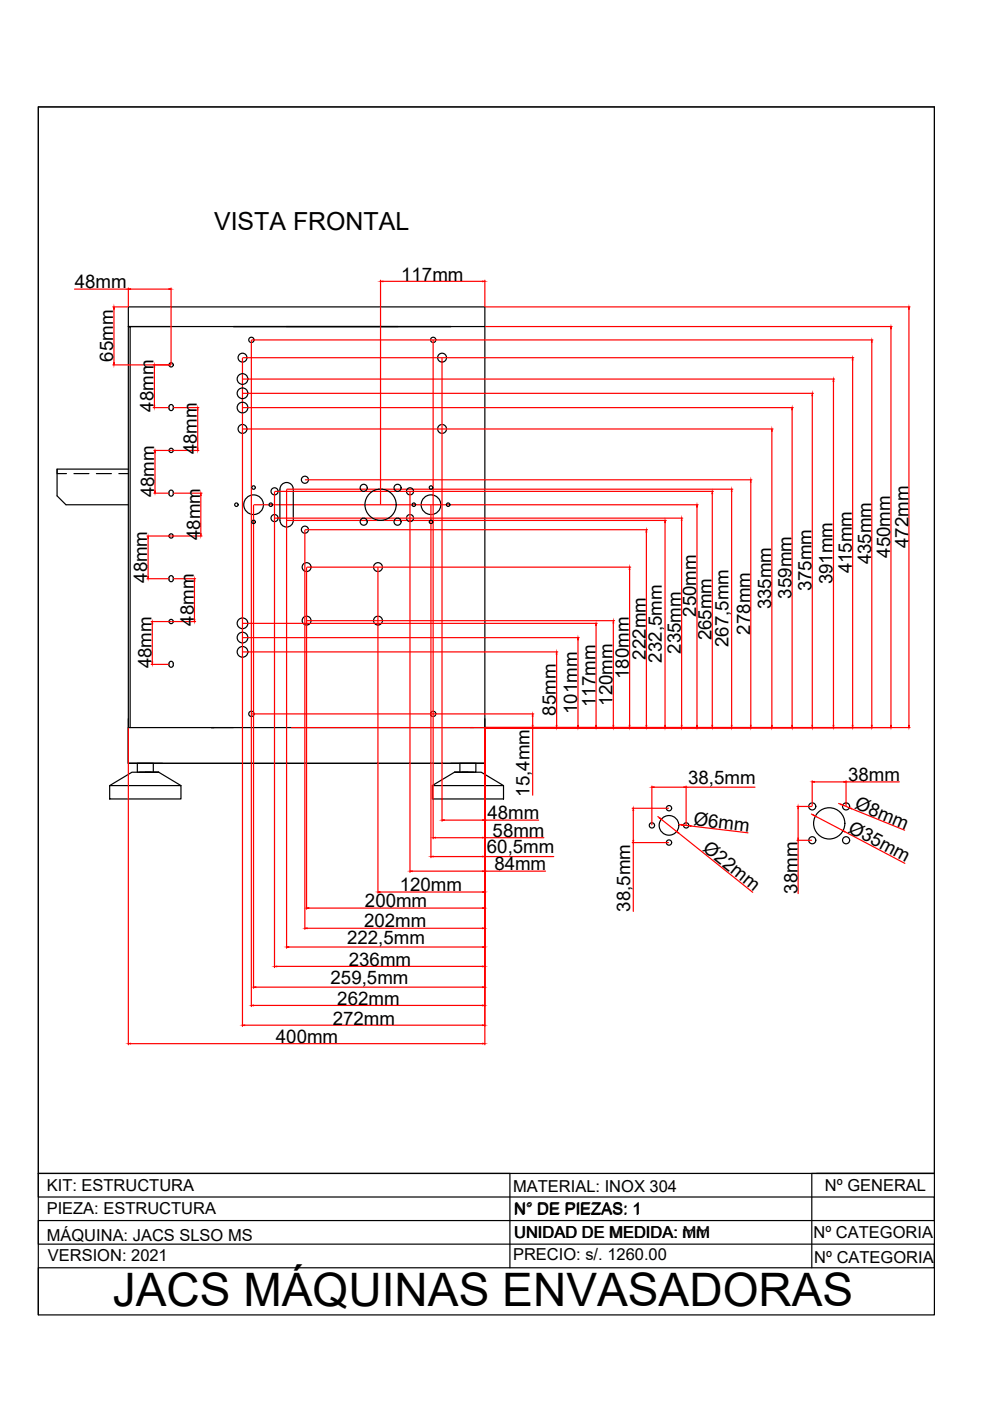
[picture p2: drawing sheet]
<svg xmlns="http://www.w3.org/2000/svg" width="210mm" height="297mm" viewBox="0 0 210 297" stroke-linecap="round" stroke-linejoin="round" font-family="sans-serif">
<!-- layer: 0 -->
<g fill="none" stroke="#000" stroke-width=".25">
<path d="M8.1 22.7h190v256.1h-190zM27.2 69.2h75.6M36.2 69.2h-9h.4v85.1M95.6 69.2h-46.1h46.1M12.1 99.5v.9h2M27.2 99.5h-15.1v5.6l1.9 1.9h13.2M36.1 85.8a.46 .46 0 0 1 .6 .4v.4a.46 .46 0 0 1-.4 .5 .46 .46 0 0 1-.5-.5l.1-.6zM15.7 100.4h3.2M20.4 100.4h3.2M25.2 100.4h2M36.1 104a.46 .46 0 0 1 .6 .4v.3a.46 .46 0 0 1-.4 .5 .46 .46 0 0 1-.5-.4l.1-.7zM59.3 110.3l.1-6.6a1.41 1.41 0 0 1 1.4-1.4 1.41 1.41 0 0 1 1.4 1.4v6.6"/>
<path d="M59.4 110.3a1.41 1.41 0 0 0 1.4 1.4 1.41 1.41 0 0 0 1.4-1.4M36.1 122.1a.46 .46 0 0 1 .6 .4v.4a.46 .46 0 0 1-.4 .4 .46 .46 0 0 1-.5-.4l.1-.6zM27.2 152.4v9.4h7.2M36.1 140.3a.46 .46 0 0 1 .6 .4v.3a.46 .46 0 0 1-.4 .5 .46 .46 0 0 1-.5-.5l.1-.6zM45.4 154.3h-.6h4.7M102.8 154.3v7.5h-75.6v-96.7h75.6v96.7M102.8 154.3h-75.6v7.5h75.6M102.8 152.4v9.4v-7.5M23.3 166.6h15.1v2.8h-15.1zM29.6 163.7h2.4M32.5 163.7v-1.9h-3.4v1.9h4.5h-5.6l-4.7 2.9M33.6 163.7l4.8 2.9"/>
<path d="M91.6 166.6h15.2v2.8h-15.2zM95.6 161.8h7.2M96.4 163.7l-4.8 2.9M97.5 163.7v-1.9h3.4v1.9h-4.5h5.6l4.8 2.9M98 163.7h2.4M8.1 248.8h100v20M173.1 248.8h25M198.1 248.8h-190v5h190v5h-190v5h190v5h-190v10M198.1 248.8h-26v20"/>
<circle cx="36.3" cy="77.4" r=".46"/>
<circle cx="51.4" cy="75.8" r=".94"/>
<circle cx="53.3" cy="72.1" r=".56"/>
<circle cx="91.8" cy="72.1" r=".56"/>
<circle cx="93.7" cy="75.8" r=".94"/>
<circle cx="36.3" cy="95.5" r=".46"/>
<circle cx="51.4" cy="83.4" r="1.13"/>
<circle cx="51.4" cy="80.4" r="1.13"/>
<circle cx="51.4" cy="86.4" r="1.13"/>
<circle cx="51.4" cy="90.9" r=".94"/>
<circle cx="93.7" cy="90.9" r=".94"/>
<circle cx="36.3" cy="113.6" r=".46"/>
<circle cx="50.1" cy="107" r=".37"/>
<circle cx="53.8" cy="107" r="2.09"/>
<circle cx="53.8" cy="103.4" r=".37"/>
<circle cx="53.8" cy="110.6" r=".37"/>
<circle cx="57.4" cy="107" r=".37"/>
<circle cx="58.2" cy="104.2" r=".75"/>
<circle cx="58.2" cy="109.8" r=".75"/>
<circle cx="64.6" cy="101.7" r=".75"/>
<circle cx="64.6" cy="112.3" r=".75"/>
<circle cx="77.1" cy="103.4" r=".75"/>
<circle cx="77.1" cy="110.6" r=".75"/>
<circle cx="80.7" cy="107" r="3.3"/>
<circle cx="84.3" cy="103.4" r=".75"/>
<circle cx="84.3" cy="110.6" r=".75"/>
<circle cx="86.9" cy="104.2" r=".75"/>
<circle cx="86.9" cy="109.8" r=".75"/>
<circle cx="87.7" cy="107" r=".37"/>
<circle cx="91.4" cy="107" r="2.09"/>
<circle cx="91.4" cy="103.4" r=".37"/>
<circle cx="91.4" cy="110.6" r=".37"/>
<circle cx="95" cy="107" r=".37"/>
<circle cx="36.3" cy="131.8" r=".46"/>
<circle cx="51.4" cy="135.2" r="1.13"/>
<circle cx="51.4" cy="138.2" r="1.13"/>
<circle cx="51.4" cy="132.2" r="1.13"/>
<circle cx="65" cy="120.2" r=".94"/>
<circle cx="65" cy="131.6" r=".94"/>
<circle cx="80.1" cy="120.2" r=".94"/>
<circle cx="80.1" cy="131.6" r=".94"/>
<circle cx="53.3" cy="151.4" r=".56"/>
<circle cx="91.8" cy="151.4" r=".56"/>
<circle cx="138.2" cy="175" r=".56"/>
<circle cx="141.8" cy="175" r="2.09"/>
<circle cx="141.8" cy="178.6" r=".56"/>
<circle cx="141.8" cy="171.4" r=".56"/>
<circle cx="145.5" cy="175" r=".56"/>
<circle cx="172.2" cy="178.1" r=".75"/>
<circle cx="172.2" cy="171" r=".75"/>
<circle cx="175.8" cy="174.6" r="3.3"/>
<circle cx="179.4" cy="178.1" r=".75"/>
<circle cx="179.4" cy="171" r=".75"/>
</g>
<g fill="none" stroke="#f00" stroke-width=".25">
<path d="M80.7 59.4v47.5M81.2 59.6h21.1M102.8 59.4v5.6M15.8 61.3h11.4M23.9 65.1h3.2M23.9 77.4h12.3M24.2 65.6v11.3M27.2 61.1v3.9M27.7 61.3h8.1M32.7 77.8v8.2M36.3 61.1v16.1M51.4 76v141.6"/>
<path d="M51.5 75.8h129.5M53.3 72.2v141.2M53.4 72.1h131.7M91.8 72.2v105.6M93.7 76v98.1M102.9 69.2h86.2M102.9 65.1h90M180.8 76.3v77.5M184.8 72.5v81.3M188.9 69.7v84.1M192.7 65.6v88.2M32.5 86.4h3.2"/>
<path d="M32.6 95.5h3.6M32.9 96v8.1M36.4 95.5h5.8M36.8 86.4h5.4M41.9 86.9v8.1M51.5 91h112.4M51.5 86.4h116.7M51.5 83.4h121M51.5 80.4h125.4M163.7 91.4v62.4M168 86.9v66.9M172.2 83.9v69.9"/>
<path d="M176.7 80.9v72.9M31.2 113.6h5M31.4 114.1v8.1M32.6 104.6h3.1M36.4 113.6h6.4M36.8 104.6h6M42.6 105.1v8.1M53.8 107.1v102.4M53.9 107h94.1M58.2 104.3v100.8M58.3 109.9h86.5M58.3 104.2h92.9"/>
<path d="M60.8 103.8v97.2M60.9 110.3h80.4M60.9 103.7h94.5M64.6 112.4v84.6M64.7 112.3h72.6M64.7 101.7h94.7M86.9 104.3v80.7M91.4 107.1v74.7M137 112.8v41M141 110.8v43M144.5 110.3v43.5M147.8 107.5v46.3"/>
<path d="M151 104.7v49.1M155.1 104.2v49.6M159.2 102.2v51.6M31.2 122.7h4.5M32.1 131.8h4.1M32.3 132.2v8.2M36.4 131.8h5.1M36.8 122.7h4.7M41.2 123.2v8.1M51.5 138.2h66.8M51.5 135.2h71.3M51.5 132.2h75.1"/>
<path d="M65 120.4v72.4M65.1 131.6h65.2M65.1 120.2h68.6M80.1 120.4v69M118 138.7v15.1M122.5 135.7v18.1M126.4 132.6v21.2M130 132.1v21.7M133.5 120.7v33.1M27.2 154.4v67.1M32.1 140.9h3.6M53.4 151.4h59.8"/>
<path d="M61.8 154.3h131.1M102.8 154.4v67.1M112.9 151.8v2M112.9 154.3v14.3M92.3 177.6h10M94.2 173.9h8.1M102.8 173.9h11.4M102.8 177.6h12.5M134 171.4h7.7M134 178.6h7.7M134.3 171.8v6.4M134.3 178.6v14.6"/>
<path d="M138.2 166.7v8.2M138.7 166.9h6.3M139.5 173.1l.3 .3M140.2 173.7l3.3 2.6M143.8 176.6l15.8 12.6M144 174.8l.5 .1M144.9 174.9l1.1 .2M145.5 166.7v8.2M145.5 166.9h14.6M146.5 175.1l12.1 1.5M169 171h3.1M169 178.2h3.1"/>
<path d="M169.2 171.5v6.2M169.2 178.2v11.3M172 172.6l.5 .2M172.2 165.5v5.4M172.7 165.8h6.2M172.9 173l5.8 3.1M177.8 170.3l.4 .2M178.7 170.7l1.4 .6M179.1 176.3l12.7 6.7M179.4 165.5v5.4M179.4 165.8h11.3M180.5 171.5l11.3 4.5"/>
<path d="M65.1 196.8h37.2M65.5 192.5h36.8M80.6 189.1h21.7M87.4 184.7h14.9M91.8 181.6h10.5M102.8 181.6h14.6M102.8 184.7h12.9M51.9 217.4h50.4M53.8 213.2h48.5M54.2 209.3h48.1M58.7 204.9h43.6M61.2 200.8h41.1"/>
<path d="M27.7 221.3h74.6"/>
</g>
<g fill="#f00" stroke="#f00" stroke-width=".21">
<path d="M112.9 151.4l.1 .4h-.1z"/>
<path d="M112.9 153.8h.1l-.1 .5z"/>
<path d="M118 138.2l.1 .5h-.2z"/>
<path d="M117.9 153.8h.2l-.1 .5z"/>
<path d="M122.5 135.2l.1 .5h-.1z"/>
<path d="M122.5 153.8h.1l-.1 .5z"/>
<path d="M126.4 132.2l.1 .4h-.2z"/>
<path d="M126.3 153.8h.2l-.1 .5z"/>
<path d="M130 131.6l.1 .5h-.1z"/>
<path d="M130 153.8h.1l-.1 .5z"/>
<path d="M133.5 120.2l.1 .5h-.2z"/>
<path d="M133.4 153.8h.2l-.1 .5z"/>
<path d="M147.8 107l.1 .5h-.2z"/>
<path d="M147.7 153.8h.2l-.1 .5z"/>
<path d="M163.7 91v.4h-.1z"/>
<path d="M163.6 153.8h.1v.5z"/>
<path d="M180.8 75.8l.1 .5h-.2z"/>
<path d="M180.7 153.8h.2l-.1 .5z"/>
<path d="M184.8 72.1l.1 .4h-.1z"/>
<path d="M184.8 153.8h.1l-.1 .5z"/>
<path d="M188.9 69.2l.1 .5h-.2z"/>
<path d="M188.8 153.8h.2l-.1 .5z"/>
<path d="M192.7 65.1l.1 .5h-.2z"/>
<path d="M192.6 153.8h.2l-.1 .5z"/>
<path d="M93.7 173.9l.5-.1v.1z"/>
<path d="M102.3 173.8l.5 .1h-.5z"/>
<path d="M91.8 177.6l.5-.1v.2z"/>
<path d="M102.3 177.5l.5 .1-.5 .1z"/>
<path d="M91.4 181.6l.4-.1v.2z"/>
<path d="M102.3 181.5l.5 .1-.5 .1z"/>
<path d="M80.1 189.1h.5v.1z"/>
<path d="M102.3 189.1h.5l-.5 .1z"/>
<path d="M65 192.5l.5-.1v.2z"/>
<path d="M102.3 192.4l.5 .1-.5 .1z"/>
<path d="M53.8 209.3l.4-.1v.2z"/>
<path d="M102.3 209.2l.5 .1-.5 .1z"/>
<path d="M53.3 213.2l.5-.1v.2z"/>
<path d="M102.3 213.1l.5 .1-.5 .1z"/>
<path d="M51.4 217.4l.5-.1v.1z"/>
<path d="M102.3 217.3l.5 .1h-.5z"/>
<path d="M102.3 221.2l.5 .1h-.5z"/>
<path d="M27.2 221.3l.5-.1v.1z"/>
<path d="M168 86.4v.5h-.1z"/>
<path d="M167.9 153.8h.1v.5z"/>
<path d="M172.2 83.4l.1 .5h-.2z"/>
<path d="M172.1 153.8h.2l-.1 .5z"/>
<path d="M176.7 80.4l.1 .5h-.2z"/>
<path d="M176.6 153.8h.2l-.1 .5z"/>
<path d="M137 112.3l.1 .5h-.1z"/>
<path d="M137 153.8h.1l-.1 .5z"/>
<path d="M141 110.3l.1 .5h-.2z"/>
<path d="M140.9 153.8h.2l-.1 .5z"/>
<path d="M155.1 103.7l.1 .5h-.1z"/>
<path d="M155.1 153.8h.1l-.1 .5z"/>
<path d="M159.2 101.7l.1 .5h-.2z"/>
<path d="M159.1 153.8h.2l-.1 .5z"/>
<path d="M64.6 196.8l.5-.1v.2z"/>
<path d="M102.3 196.7l.5 .1-.5 .1z"/>
<path d="M60.8 200.8l.4-.1v.2z"/>
<path d="M102.3 200.7l.5 .1-.5 .1z"/>
<path d="M138.2 166.9l.5-.1v.2z"/>
<path d="M145 166.8l.5 .1-.5 .1z"/>
<path d="M134.3 171.4l.1 .4h-.2z"/>
<path d="M134.2 178.2h.2l-.1 .4z"/>
<path d="M139.9 173.4l.3 .3-.4-.2z"/>
<path d="M143.5 176.3l.4 .2-.1 .2z"/>
<path d="M144.5 174.8l.4 .1-.5 .1z"/>
<path d="M146 175.1l.5-.1v.2z"/>
<path d="M144.5 109.9l.1 .4h-.1z"/>
<path d="M144.5 153.8h.1l-.1 .5z"/>
<path d="M151 104.2l.1 .5h-.2z"/>
<path d="M150.9 153.8h.2l-.1 .5z"/>
<path d="M86.9 184.7l.5-.1v.2z"/>
<path d="M102.3 184.6l.5 .1-.5 .1z"/>
<path d="M58.2 204.9l.5-.1v.2z"/>
<path d="M102.3 204.8l.5 .1-.5 .1z"/>
<path d="M80.7 59.6h.5v.1z"/>
<path d="M102.3 59.6h.5l-.5 .1z"/>
<path d="M172.2 165.8l.5-.1v.2z"/>
<path d="M178.9 165.7l.5 .1-.5 .1z"/>
<path d="M169.2 171l.1 .5h-.1z"/>
<path d="M169.2 177.7h.1l-.1 .5z"/>
<path d="M178.3 170.5l.4 .2-.5-.1z"/>
<path d="M180.1 171.3l.4 .1v.1z"/>
<path d="M172.5 172.7l.4 .3-.5-.1z"/>
<path d="M178.7 176.1l.5 .2-.1 .1z"/>
<path d="M35.8 61.2l.5 .1-.5 .1z"/>
<path d="M27.2 61.3l.5-.1v.2z"/>
<path d="M24.1 76.9h.1v.5z"/>
<path d="M24.2 65.1v.5h-.1z"/>
<path d="M32.7 86h.1l-.1 .4z"/>
<path d="M32.7 77.4l.1 .4h-.1z"/>
<path d="M41.9 86.4l.1 .5h-.2z"/>
<path d="M41.8 95h.2l-.1 .5z"/>
<path d="M32.9 95.5v.5h-.1z"/>
<path d="M32.8 104.1h.1v.5z"/>
<path d="M42.6 104.6l.1 .5h-.2z"/>
<path d="M42.5 113.2h.2l-.1 .4z"/>
<path d="M31.4 113.6l.1 .5h-.2z"/>
<path d="M31.3 122.2h.2l-.1 .5z"/>
<path d="M41.2 122.7l.1 .5h-.1z"/>
<path d="M41.2 131.3h.1l-.1 .5z"/>
<path d="M32.3 131.8l.1 .4h-.2z"/>
<path d="M32.2 140.4h.2l-.1 .5z"/>
</g>
<path d="M8.1 22.7h190v226.1h-190z" fill="none" stroke="#000" stroke-width=".21"/>
<text font-size="9.8" x="23.9" y="277">JACS MÁQUINAS ENVASADORAS</text>
<text font-size="5.3" x="45.4" y="48.7">VISTA FRONTAL</text>
<g font-size="4">
<text x="85.1" y="59.5">117mm</text>
<text x="15.9" y="61.1">48mm</text>
<text x="24" y="76.7" transform="rotate(-90 24 76.7)">65mm</text>
<text x="32.6" y="87.3" transform="rotate(-90 32.6 87.3)">48mm</text>
<text x="41.8" y="96.4" transform="rotate(-90 41.8 96.4)">48mm</text>
<text x="32.7" y="105.4" transform="rotate(-90 32.7 105.4)">48mm</text>
<text x="42.4" y="114.5" transform="rotate(-90 42.4 114.5)">48mm</text>
<text x="184.7" y="119.7" transform="rotate(-90 184.7 119.7)">435mm</text>
<text x="188.7" y="118.3" transform="rotate(-90 188.7 118.3)">450mm</text>
<text x="192.6" y="116.2" transform="rotate(-90 192.6 116.2)">472mm</text>
<text x="31.2" y="123.6" transform="rotate(-90 31.2 123.6)">48mm</text>
<text x="172.1" y="125.4" transform="rotate(-90 172.1 125.4)">375mm</text>
<text x="176.5" y="123.9" transform="rotate(-90 176.5 123.9)">391mm</text>
<text x="180.6" y="121.6" transform="rotate(-90 180.6 121.6)">415mm</text>
<text x="147.6" y="130.8" transform="rotate(-90 147.6 130.8)">250mm</text>
<text x="163.5" y="129.2" transform="rotate(-90 163.5 129.2)">335mm</text>
<text x="167.8" y="126.9" transform="rotate(-90 167.8 126.9)">359mm</text>
<text x="41.1" y="132.7" transform="rotate(-90 41.1 132.7)">48mm</text>
<text x="150.8" y="135.8" transform="rotate(-90 150.8 135.8)">265mm</text>
<text x="154.4" y="137.2" transform="rotate(-90 154.4 137.2)">267,5mm</text>
<text x="159" y="134.5" transform="rotate(-90 159 134.5)">278mm</text>
<text x="32.1" y="141.7" transform="rotate(-90 32.1 141.7)">48mm</text>
<text x="133.3" y="144" transform="rotate(-90 133.3 144)">180mm</text>
<text x="136.9" y="139.8" transform="rotate(-90 136.9 139.8)">222mm</text>
<text x="140.3" y="140.5" transform="rotate(-90 140.3 140.5)">232,5mm</text>
<text x="144.3" y="138.6" transform="rotate(-90 144.3 138.6)">235mm</text>
<text x="126.3" y="149.9" transform="rotate(-90 126.3 149.9)">117mm</text>
<text x="129.9" y="149.6" transform="rotate(-90 129.9 149.6)">120mm</text>
<text x="117.8" y="151.7" transform="rotate(-90 117.8 151.7)">85mm</text>
<text x="122.4" y="151.4" transform="rotate(-90 122.4 151.4)">101mm</text>
<text x="145.9" y="166.2">38,5mm</text>
<text x="179.8" y="165.6">38mm</text>
<text x="103.3" y="173.7">48mm</text>
<text x="112.3" y="168.9" transform="rotate(-90 112.3 168.9)">15,4mm</text>
<text x="181" y="171.4" transform="rotate(22 181 171.4)">Ø8mm</text>
<text x="104.5" y="177.4">58mm</text>
<text x="147" y="174.9" transform="rotate(7 147 174.9)">Ø6mm</text>
<text x="179.6" y="176.3" transform="rotate(28 179.6 176.3)">Ø35mm</text>
<text x="103.2" y="180.9">60,5mm</text>
<text x="104.8" y="184.6">84mm</text>
<text x="148.8" y="180.3" transform="rotate(39 148.8 180.3)">Ø22mm</text>
<text x="84.8" y="189">120mm</text>
<text x="169.1" y="189.5" transform="rotate(-90 169.1 189.5)">38mm</text>
<text x="77.2" y="196.6">202mm</text>
<text x="77.4" y="192.4">200mm</text>
<text x="133.6" y="193.3" transform="rotate(-90 133.6 193.3)">38,5mm</text>
<text x="73.6" y="200.1">222,5mm</text>
<text x="70.1" y="208.6">259,5mm</text>
<text x="74" y="204.7">236mm</text>
<text x="71.5" y="213">262mm</text>
<text x="58.5" y="221.1">400mm</text>
<text x="70.6" y="217.3">272mm</text>
</g>
<g font-size="3.5">
<text x="9.9" y="257.5">PIEZA: ESTRUCTURA</text>
<text x="9.9" y="252.5">KIT: ESTRUCTURA</text>
<text x="108.8" y="252.6">MATERIAL: INOX 304</text>
<text x="109.1" y="257.5">N° DE PIEZAS: 1</text>
<text x="174.9" y="252.5">Nº GENERAL</text>
<text x="9.9" y="263.1">MÁQUINA: JACS SLSO MS</text>
<text x="108.9" y="262.6">UNIDAD DE MEDIDA: mm</text>
<text x="109.1" y="262.4">UNIDAD DE MEDIDA: MM</text>
<text x="172.5" y="262.5">Nº CATEGORIA</text>
<text x="10.2" y="267.5">VERSION: 2021</text>
<text x="108.8" y="267.1">PRECIO: s/. 1260.00</text>
<text x="172.6" y="267.7">Nº CATEGORIA</text>
</g>
</svg>
